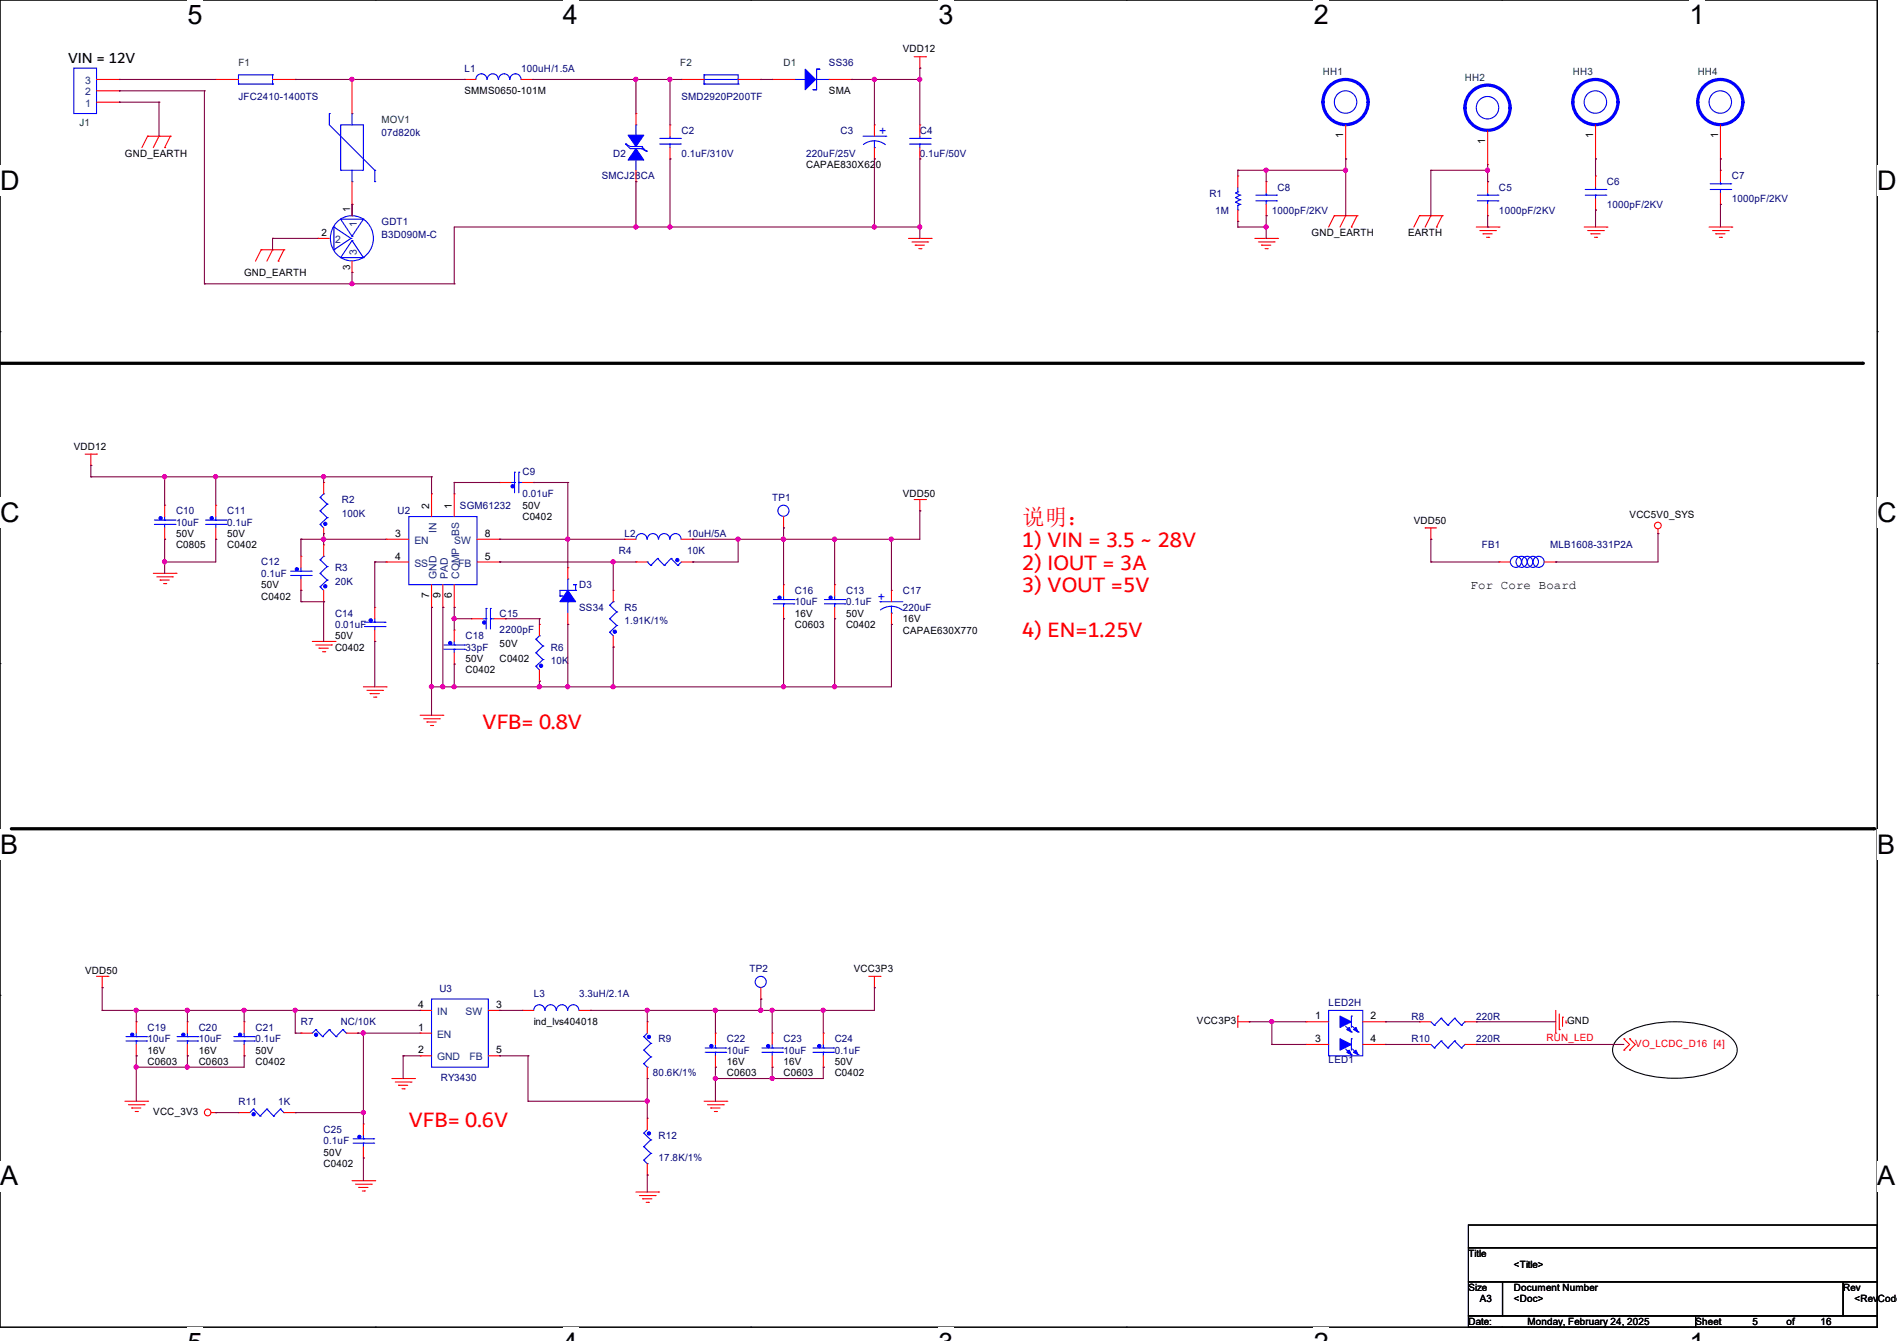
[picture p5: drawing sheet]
<svg xmlns="http://www.w3.org/2000/svg" width="297mm" height="210mm" viewBox="0 0 297 210" stroke-linecap="round" stroke-linejoin="round" font-family="sans-serif">
<path d="M0 0h293.9v207.9h-293.9z" fill="none" stroke="#000" stroke-width=".17"/>
<g fill="#fff">
<path d="M29.4 0h2.3v4.7h-2.3z"/>
<path d="M29.4 207.9h2.3v2.1h-2.3z"/>
</g>
<path d="M58.8 0h.1M58.8 207.9h.1" fill="none" stroke="#000" stroke-width=".17"/>
<g fill="#fff">
<path d="M88.1 0h2.4v4.7h-2.4z"/>
<path d="M88.1 207.9h2.4v2.1h-2.4z"/>
</g>
<path d="M117.6 0h.1M117.6 207.9h.1" fill="none" stroke="#000" stroke-width=".17"/>
<g fill="#fff">
<path d="M146.9 0h2.4v4.7h-2.4z"/>
<path d="M146.9 207.9h2.4v2.1h-2.4z"/>
</g>
<path d="M176.3 0h.1M176.3 207.9h.1" fill="none" stroke="#000" stroke-width=".17"/>
<g fill="#fff">
<path d="M205.7 0h2.4v4.7h-2.4z"/>
<path d="M205.7 207.9h2.4v2.1h-2.4z"/>
</g>
<path d="M235.1 0h.1M235.1 207.9h.1" fill="none" stroke="#000" stroke-width=".17"/>
<g fill="#fff">
<path d="M264.5 0h2.4v4.7h-2.4z"/>
<path d="M264.5 207.9h2.4v2.1h-2.4z"/>
<path d="M0 26h3v4.7h-3z"/>
<path d="M293.9 26h3.1v4.7h-3.1z"/>
<path d="M0 77.9h3v4.7h-3z"/>
<path d="M293.9 77.9h3.1v4.7h-3.1z"/>
</g>
<path d="M0 51.9h.1M293.9 51.9h.1" fill="none" stroke="#000" stroke-width=".17"/>
<g fill="#fff">
<path d="M0 129.9h2.8v4.7h-2.8z"/>
<path d="M293.9 129.9h2.9v4.7h-2.9z"/>
</g>
<path d="M0 103.9h.1M293.9 103.9h.1" fill="none" stroke="#000" stroke-width=".17"/>
<g fill="#fff">
<path d="M0 181.8h2.8v4.8h-2.8z"/>
<path d="M293.8 181.8h3v4.8h-3z"/>
</g>
<path d="M0 155.9h.1M293.9 155.9h.1M253.4 162.6a11.1 11.1 0 0 1 6-2.4 18.2 18.2 0 0 1 10.2 1.3 3.9 3.9 0 0 1 2.4 2.9 3.1 3.1 0 0 1-1.6 2.5 16.6 16.6 0 0 1-11 1.8 11.1 11.1 0 0 1-6-2.4 2.37 2.37 0 0 1 0-3.7zM229.9 191.9h64v3.5h-64zM229.9 195.4h64v5.3h-64zM229.9 200.7h5.3v5.4h-5.3zM229.9 206.1h35.6v1.8h-35.6zM235.2 200.7h53.4v5.4h-53.4zM265.5 206.1h28.4v1.8h-28.4zM288.6 200.7h5.3v5.4h-5.3z" fill="none" stroke="#000" stroke-width=".17"/>
<path d="M0 56.9h291.6M1.8 129.8h291.6" fill="none" stroke="#000" stroke-width=".51"/>
<g fill="#000">
<circle cx="291.6" cy="56.9" r=".25"/>
<circle cx="293.4" cy="129.8" r=".25"/>
</g>
<g fill="none" stroke="#f00" stroke-width=".17">
<path d="M15.1 12.4h3.6M15.1 14.2h3.6M15.1 16h3.6M18.7 12.4h.1M18.7 14.2h.1M18.7 16h.1M33.8 12.4h.1M33.8 12.4h3.5M42.7 12.4h3.5M46.2 12.4h.1M55.1 12.4h.1M55.1 12.4v5.4"/>
<path d="M72.7 12.4h.1M72.7 12.4h1.8M81.6 12.4h1.8M83.4 12.4h.1M99.6 17.8h.1M99.6 17.8v1.8M104.9 19.6h.1M104.9 19.6v1.7M106.7 12.4h.1M106.7 12.4h3.5M115.6 12.4h3.5M119.1 12.4h.1"/>
<path d="M120.9 12.4h.1M120.9 12.4h3.6M129.8 12.4h3.5M133.3 12.4h.1M136.9 19.6h.1M136.9 19.6v1.7M143.1 8.9h1.8M144 10.7h.1M144 19.6h.1M144 8.9v1.8M144 19.6v1.7M144.9 8.9h.1"/>
<path d="M210.7 19.6v5.3M249.8 19.6v5.3M269.4 19.6v5.3M23.1 21.3h.1M23.1 21.3l-.9 1.8M23.1 21.3h3.6M24.9 21.3h.1M24.9 21.3l-.9 1.8M25.8 23.1h.1M26.7 21.3h.1M26.7 21.3l-.9 1.8M40.9 39.1h.1"/>
<path d="M40.9 39.1l-.9 1.8M40.9 39.1h3.5M42.7 39.1h.1M42.7 39.1l-.9 1.8M44.4 39.1h.1M44.4 39.1l-.8 1.8M49.8 37.3h.1M49.8 37.3h1.8M55.1 33.8h.1M55.1 32h.1M55.1 28.4v5.4M99.6 28.4h.1"/>
<path d="M99.6 26.7v1.7M104.9 24.9h.1M104.9 23.1v1.8M136.9 24.9h.1M136.9 23.1v1.8M142.2 37.3h3.6M142.8 37.9h2.4M143.3 38.4h.1M143.3 38.4h1.4M143.8 38.9h.4M144 24.9h.1M144 23.1v1.8"/>
<path d="M144.2 38.9h.1M145.2 37.9h.1M145.8 37.3h.1M193.8 27.6h.1M193.8 34.7h.1M193.8 27.6v1.7M193.8 32.9v1.8M196.5 37.3h3.5M197 37.9h2.5M197.5 38.4h.1M197.5 38.4h1.5M198.1 38.9h.3"/>
<path d="M198.2 28.4h.1M198.2 33.8h.1M198.2 28.4v1.8M198.2 32v1.8M198.4 38.9h.1M199.5 37.9h.1M200 37.3h.1M208.9 33.8h.1M208.9 33.8l-.9 1.8M208.9 33.8h3.6M210.7 33.8h.1M210.7 24.9h.1"/>
<path d="M210.7 33.8l-.9 1.8M211.6 35.6h.1M212.5 33.8h.1M212.5 33.8l-.9 1.8M222.2 33.8h.1M222.2 33.8h3.6M222.2 33.8l-.8 1.8M224 33.8h.1M224 33.8l-.9 1.8M224.9 35.6h.1M225.8 33.8h.1M225.8 33.8l-.9 1.8"/>
<path d="M231.1 35.6h3.6M231.7 36.1h2.4M232.2 36.6h.1M232.2 36.6h1.4M232.7 37.2h.4M232.9 28.4h.1M232.9 33.8h.1M232.9 25.8h.1M232.9 20.4v5.4M232.9 28.4v1.8M232.9 32v1.8M233.1 37.2h.1"/>
<path d="M234.1 36.1h.1M234.7 35.6h.1M248 35.6h3.6M248.6 36.1h2.4M249.1 36.6h.1M249.1 36.6h1.4M249.6 37.2h.4M249.8 27.6h.1M249.8 32.9h.1M249.8 24.9h.1M249.8 27.6v1.7M249.8 31.1v1.8"/>
<path d="M250 37.2h.1M251 36.1h.1M251.6 35.6h.1M267.6 35.6h3.5M268.1 36.1h2.5M268.6 36.6h.1M268.6 36.6h1.5M269.2 37.2h.3M269.4 26.7h.1M269.4 32h.1M269.4 24.9h.1M269.4 26.7v1.7"/>
<path d="M269.4 30.2v1.8M269.5 37.2h.1M270.6 36.1h.1M271.1 35.6h.1M43.6 40.9h.1M55.1 42.7h.1M55.1 40.9v1.8M13.3 71.1h1.8M14.2 72.9h.1M14.2 71.1v1.8M15.1 71.1h.1M25.8 79.1h.1"/>
<path d="M25.8 79.1v1.8M33.8 79.1h.1M33.8 79.1v1.8M50.7 75.6h.1M50.7 75.6v1.7M67.6 77.3h.1M67.6 77.3v3.6M71.1 77.3h.1M71.1 77.3v3.6M78.2 75.6h.1M78.2 75.6h1.8M81.8 75.6h1.8"/>
<path d="M83.6 75.6h.1M143.1 78.2h1.8M144 78.2v1.8M144.9 78.2h.1M24 89.8h3.6M24.6 90.3h2.4M25.1 90.8h.1M25.1 90.8h1.4M25.6 91.4h.4M25.8 84.5h.1M25.8 82.7v1.8M26 91.4h.1"/>
<path d="M27 90.3h.1M27.6 89.8h.1M33.8 84.5h.1M33.8 82.7v1.8M47.1 87.1h.1M47.1 92.5h.1M47.1 87.1v1.8M47.1 90.7v1.8M50.7 84.5h.1M50.7 94.2h.1M50.7 85.3h.1M50.7 82.7v1.8"/>
<path d="M50.7 85.3v1.8M50.7 92.5v1.7M58.7 95.1h.1M58.7 95.1v1.8M58.7 98.7v1.8M60.5 84.5h.1M60.5 88h.1M60.5 84.5h3.5M60.5 88h3.5M67.6 95.1h.1M67.6 91.6v3.5M69.3 95.1h.1"/>
<path d="M69.3 91.6v3.5M71.1 95.1h.1M71.1 98.7h.1M71.1 91.6v3.5M71.1 98.7v1.8M73.8 96.9h.1M73.8 96.9h1.8M74.7 84.5h3.5M74.7 88h3.5M77.3 96.9h1.8M78.2 84.5h.1M78.2 88h.1"/>
<path d="M79.1 96.9h.1M84.5 97.8h.1M84.5 97.8v1.8M88.9 97.8h.1M88.9 88.9h.1M88.9 88.9v1.8M88.9 96v1.8M96 92.5h.1M96 92.5v1.7M96 99.6v1.7M97.8 84.5h.1M97.8 84.5h1.8"/>
<path d="M99.6 88h.1M99.6 88h1.7M106.7 84.5h1.8M106.7 88h1.8M108.5 88h.1M108.5 84.5h.1M122.7 91.6h.1M122.7 96.9h.1M122.7 82.7h.1M122.7 80.9v1.8M122.7 91.6v1.7M122.7 95.1v1.8"/>
<path d="M130.7 91.6h.1M130.7 96.9h.1M130.7 91.6v1.7M130.7 95.1v1.8M139.6 92.5h.1M139.6 97.8h.1M139.6 92.5v1.7M139.6 96v1.8M144 80h.1M223.1 82.7h.1M223.1 82.7h1.8M224 84.5h.1"/>
<path d="M224 82.7v1.8M234.7 88h.1M234.7 88h1.8M241.8 88h1.8M243.6 88h.1M259.6 83.6h.1M259.6 82.8v.8M48.9 100.5h3.6M49.4 101h2.5M50 101.5h.1M50 101.5h1.4M50.5 102.1h.3"/>
<path d="M50.8 102.1h.1M51.9 101h.1M52.5 100.5h.1M56.9 107.6h3.6M57.4 108.1h2.5M58 108.6h.1M58 108.6h1.4M58.5 109.2h.3M58.7 100.5h.1M58.8 109.2h.1M59.9 108.1h.1M60.5 107.6h.1"/>
<path d="M65.8 112h3.5M66.3 112.6h2.5M66.8 113.1h.1M66.8 113.1h1.5M67.4 113.6h.3M67.7 113.6h.1M68.8 112.6h.1M69.3 112h.1M71.1 104h.1M71.1 102.2v1.8M84.5 106.7h.1M84.5 104.9v1.8"/>
<path d="M96 101.3h.1M15.1 152.9h1.8M16 154.7h.1M16 152.9v1.8M16.9 152.9h.1M65.8 158.2h.1M65.8 158.2h1.8M76.5 158.2h1.7M78.2 158.2h.1M81.8 158.2h.1M81.8 158.2h1.8M90.7 158.2h1.8"/>
<path d="M92.5 158.2h.1M119.1 156.5h.1M119.1 154.7v1.8M136 152.9h1.8M136.9 154.7h.1M136.9 152.9v1.8M137.8 152.9h.1M193.8 159.1h.1M193.8 159.1v1.8M243.6 158.2v3.6M244.1 158.8v2.4M244.6 159.3h.1"/>
<path d="M244.6 159.3v1.4M245.2 159.9v.3M19.6 172.5h3.5M20.1 173h2.5M20.6 173.5h.1M20.6 173.5h1.5M21.2 174.1h.3M21.3 160h.1M21.3 165.4h.1M21.3 160v1.8M21.3 163.6v1.8M21.5 174.1h.1"/>
<path d="M22.6 173h.1M23.1 172.5h.1M29.3 160h.1M29.3 165.4h.1M29.3 160v1.8M29.3 163.6v1.8M33.1 174.2h.7M33.8 174.2h.1M37.3 174.2h.1M37.3 174.2h1.8M38.2 160h.1M38.2 165.4h.1"/>
<path d="M38.2 160v1.8M38.2 163.6v1.8M44.4 174.2h1.8M46.2 174.2h.1M47.1 161.8h.1M47.1 161.8h1.8M54.2 161.8h1.8M56 161.8h.1M56.9 176h.1M56.9 176v1.8M56.9 179.6v1.8M61.3 168.9h3.6"/>
<path d="M61.9 169.5h2.4M62.4 170h.1M62.4 170h1.4M62.9 170.5h.4M63.3 170.5h.1M64.3 169.5h.1M64.9 168.9h.1M65.8 161.8h.1M65.8 165.4h.1M65.8 161.8h1.8M65.8 165.4h1.8M76.5 165.4h1.7"/>
<path d="M78.2 165.4h.1M101.3 160h.1M101.3 168.9h.1M101.3 175.1h.1M101.3 160v1.8M101.3 167.1v1.8M101.3 175.1v1.8M110.2 172.5h3.6M110.8 173h2.4M111.3 173.5h.1M111.3 173.5h1.4M111.8 174.1h.4"/>
<path d="M112 161.8h.1M112 167.1h.1M112 161.8v1.8M112 165.4v1.7M112.2 174.1h.1M113.2 173h.1M113.8 172.5h.1M120.9 161.8h.1M120.9 167.1h.1M120.9 161.8v1.8M120.9 165.4v1.7M128.9 161.8h.1"/>
<path d="M128.9 167.1h.1M128.9 161.8v1.8M128.9 165.4v1.7M193.8 160h1.8M195.6 160h.1M204.5 163.6h.1M204.5 160h.1M204.5 160h3.5M204.5 163.6h3.5M213.4 160h3.5M213.4 163.6h3.5M216.9 160h.1"/>
<path d="M216.9 163.6h.1M222.2 163.6h.1M222.2 160h.1M222.2 160h1.8M222.2 163.6h1.8M229.4 160h1.7M229.4 163.6h1.7M231.1 163.6h.1M231.1 160h.1M243.6 161.8h.1M244.1 161.2h.1M245.2 160.2h.1"/>
<path d="M254.3 162.7h.1M254.3 164.5h.1M254.3 162.7l.8 .9-.8 .9M255.1 162.7h.1M255.1 164.5h.1M255.1 162.7l.9 .9-.9 .9M55.1 184.9h3.6M55.7 185.5h2.4M56.2 186h.1M56.2 186h1.4M56.7 186.5h.4M56.9 181.4h.1"/>
<path d="M57.1 186.5h.1M58.1 185.5h.1M58.7 184.9h.1M99.6 186.7h3.5M100.1 187.2h2.5M100.6 187.7h.1M100.6 187.7h1.5M101.2 188.3h.3M101.3 184h.1M101.3 182.2v1.8M101.5 188.3h.1M102.6 187.2h.1"/>
<path d="M103.1 186.7h.1"/>
<circle cx="259.6" cy="82.3" r=".52"/>
<circle cx="32.5" cy="174.2" r=".52"/>
</g>
<g fill="none" stroke="#00f" stroke-width=".17">
<path d="M11.6 10.7h3.5v7.1h-3.5zM37.3 13.2h.1M37.3 13.2h5.4M42.7 13.2h.1M42.7 11.7h.1M42.7 11.7v1.5M42.7 11.7h-5.4v1.5M51.6 17.8h.1M51.6 17.8v1.8l7.1 7.1M53.3 19.6h3.6v7.1h-3.6zM55.1 17.8h.1M55.1 17.8v1.8"/>
<path d="M76.2 12.4a.87 .87 0 0 0-.8-.8 .87 .87 0 0 0-.9 .8M78 12.4a.87 .87 0 0 0-.8-.8 .87 .87 0 0 0-.9 .8M79.8 12.4a.87 .87 0 0 0-.9-.8 .87 .87 0 0 0-.8 .8M81.6 12.4a.87 .87 0 0 0-.9-.8 .87 .87 0 0 0-.9 .8M99.6 19.6h.1M99.6 19.6v1.7M110.2 13.2h.1M110.2 12.4h.1M110.2 11.7h.1M110.2 12.4h5.4M110.2 13.2h5.4M110.2 11.7h5.4v1.5"/>
<path d="M110.2 11.7v1.5M115.6 13.2h.1M124.5 12.4h5.3M129.8 12.4h.1M52.3 35.6h.1M52.3 39.1h.1M52.3 35.6l2.6 1.7M52.3 35.6v3.5M52.7 34.8a3.4 3.4 0 0 1 4.4-.3 3.4 3.4 0 0 1 1.1 4.2 3.4 3.4 0 0 1-4.2 2 3.4 3.4 0 0 1-2.2-4.1l.2-.7zM53.3 34.3h.1M53.3 34.3h3.6M53.3 34.3l1.8 2.7"/>
<path d="M54.9 37.3h.1M54.9 37.3l-2.6 1.8M55.1 28.4h.1M55.1 37h.1M55.1 37.7h.1M55.1 26.7v1.7M55.1 37.7l-1.8 2.6M55.1 37.7l1.8 2.6M56.9 34.3h.1M56.9 34.3l-1.8 2.7M58.7 28.4h.1M58.7 26.7h.1"/>
<path d="M58.7 26.7v1.7M98 22.6h.1M98 22.6l.7 .3h1.8M98 22.6l.7 .7h1.8M99.6 24.9h.1M99.6 24.9v1.8M100.5 22.9h.1M100.5 23.3h.1M100.5 22.9l.7 .8M100.5 23.3l.7 .4M101.2 23.7h.1M103.3 22.6h3.2"/>
<path d="M103.3 21.7h3.2M104.9 21.7h.1M104.9 22.6h.1M104.9 21.3v.4M104.9 22.6v.5M106.5 22.6h.1M106.5 21.7h.1M135.1 21.3h3.6M136.9 23.1h.1M136.9 22.1l1.1 .2 .6 .4M136.9 22.1l-.7 .1-1 .4M136.9 22.1v1"/>
<path d="M138.7 21.3h.1M142.4 22.6h3.2M142.4 21.7h3.2M144 21.7h.1M144 22.6h.1M144 21.3v.4M144 22.6v.5M145.6 22.6h.1M145.6 21.7h.1M193.5 30.2h.1M193.5 30.9h.1M193.5 31.7h.1"/>
<path d="M193.5 30.2l.6 .4M193.5 30.9l.6 .4M193.5 31.7l.6 .3M193.8 30.1h.1M193.8 32.2h.1M193.8 32.9h.1M193.8 29.3v.8M193.8 32.2v.7M193.8 30.1l-.3 .1M194.1 30.6h.1M194.1 31.3h.1M194.1 32h.1"/>
<path d="M194.1 30.6l-.6 .3M194.1 31.3l-.6 .4M194.1 32l-.3 .2M196.6 31.5h3.3M196.6 30.6h3.3M198.2 30.6h.1M198.2 31.5h.1M198.2 30.2v.4M198.2 31.5v.5M199.9 31.5h.1M199.9 30.6h.1M231.3 31.5h3.2"/>
<path d="M231.3 30.6h3.2M232.9 30.6h.1M232.9 31.5h.1M232.9 30.2v.4M232.9 31.5v.5M234.5 31.5h.1M234.5 30.6h.1M248.2 30.6h3.2M248.2 29.7h3.2M249.8 29.7h.1M249.8 30.6h.1M249.8 29.3v.4"/>
<path d="M249.8 30.6v.5M251.4 30.6h.1M251.4 29.7h.1M267.8 29.7h3.2M267.8 28.8h3.2M269.4 28.8h.1M269.4 29.7h.1M269.4 28.4v.4M269.4 29.7v.5M271 29.7h.1M271 28.8h.1M53.3 40.3h.1"/>
<path d="M53.3 40.3h3.6M56.9 40.3h.1M50.1 77.9h.1M50.1 77.9l1.1 1.1M50.7 77.3h.1M50.7 77.3l-.6 .6M51.2 79h.1M51.2 79l-1.1 1M80 75.6h.6M80.6 74h.1M80.6 75.6h.1M80.6 74v3.2"/>
<path d="M81.2 74h.1M81.2 75.6h.1M81.2 74v3.2M81.2 75.6h.6M24.2 82.1h3.2M24.2 81.4h3.2M25.8 82.1h.1M25.8 81.4h.1M25.8 80.9v.5M25.8 82.1v.6M27.4 82.1h.1M27.4 81.4h.1"/>
<path d="M32.2 82.1h3.2M32.2 81.4h3.2M33.8 82.1h.1M33.8 81.4h.1M33.8 80.9v.5M33.8 82.1v.6M35.4 82.1h.1M35.4 81.4h.1M45.5 90.1h3.2M45.5 89.5h3.2M47.1 90.1h.1M47.1 89.5h.1"/>
<path d="M47.1 88.9v.6M47.1 90.1v.6M48.7 90.1h.1M48.7 89.5h.1M50.1 82.1h.1M50.1 80h.1M50.1 91.9h.1M50.1 89.8h.1M50.1 87.7h.1M50.1 82.1l.6 .6M50.1 80l1.1 1.1M50.1 91.9l.6 .6"/>
<path d="M50.1 89.8l1.1 1M50.1 87.7l1.1 1M50.7 87.1h.1M50.7 87.1l-.6 .6M51.2 81.1h.1M51.2 90.8h.1M51.2 88.7h.1M51.2 81.1l-1.1 1M51.2 90.8l-1.1 1.1M51.2 88.7l-1.1 1.1M57.1 98.1h3.2M57.1 97.5h3.2"/>
<path d="M58.7 98.1h.1M58.7 97.5h.1M58.7 96.9v.6M58.7 98.1v.6M60.3 98.1h.1M60.3 97.5h.1M64 80.9h10.7v10.7h-10.7zM75.6 96.9h.5M76.1 95.3h.1M76.1 96.9h.1M76.1 95.3v3.2M76.8 95.3h.1"/>
<path d="M76.8 96.9h.1M76.8 95.3v3.2M76.8 96.9h.5M84.5 99.6h.1M84.5 99.6l-.6 .5M87.7 93.3h.1M87.7 93.3h.3M88 93.3h.1M88.9 94.2h.1M88.9 90.7h.1M88.9 90.7v1.8M88.9 94.2v1.8"/>
<path d="M89.8 91.6h.1M89.8 91.6h.3M90.1 92.5h.1M90.1 91.6h.1M90.1 92.5h-2.4v.8M90.1 91.6v.9M95.5 99h.1M95.5 96.9h.1M95.5 94.8h.1M95.5 99l.5 .6M95.5 96.9l1.1 1.1M95.5 94.8l1.1 1"/>
<path d="M96 94.2h.1M96 94.2l-.5 .6M96.6 98h.1M96.6 95.8h.1M96.6 98l-1.1 1M96.6 95.8l-1.1 1.1M99.6 84.5a.87 .87 0 0 1 .8-.9 .87 .87 0 0 1 .9 .9M101.3 84.5a.87 .87 0 0 1 .9-.9 .87 .87 0 0 1 .9 .9M101.3 88h.1M101.3 88l.6 .6M101.9 88.6h.1M103 87.5h.1"/>
<path d="M103 87.5l1 1.1M103 87.5l-1.1 1.1M103.1 84.5a.87 .87 0 0 1 .9-.9 .87 .87 0 0 1 .9 .9M104 88.6h.1M104.9 84.5a.87 .87 0 0 1 .9-.9 .87 .87 0 0 1 .8 .9M105.1 87.5h.1M105.1 87.5l1 1.1M105.1 87.5l-1.1 1.1M106.1 88.6h.1M106.7 88l-.6 .6M121.1 94.6h3.2M121.1 93.9h3.2"/>
<path d="M122.7 94.6h.1M122.7 93.9h.1M122.7 93.3v.6M122.7 94.6v.5M124.3 94.6h.1M124.3 93.9h.1M129.1 94.6h3.2M129.1 93.9h3.2M130.7 94.6h.1M130.7 93.9h.1M130.7 93.3v.6M130.7 94.6v.5"/>
<path d="M132.3 94.6h.1M132.3 93.9h.1M137.8 94.2h.1M137.8 94.2h3.6M139.6 96h.1M139.6 95h-.8l-1 .5M139.6 95l1 .2 .7 .3M139.6 95v1M69.5 101.7h3.2M69.5 101h3.2M71.1 101.7h.1M71.1 101h.1"/>
<path d="M71.1 100.5v.5M71.1 101.7v.5M72.7 101.7h.1M72.7 101h.1M83.9 104.4h.1M83.9 102.2h.1M83.9 100.1h.1M83.9 104.4l.6 .5M83.9 102.2l1.1 1.1M83.9 100.1l1.1 1.1M85 103.3h.1M85 101.2h.1"/>
<path d="M85 103.3l-1.1 1.1M85 101.2l-1.1 1M67.6 156.5h8.9v10.6h-8.9zM83.6 158.2a.87 .87 0 0 1 .8-.8 .87 .87 0 0 1 .9 .8M85.3 158.2a.87 .87 0 0 1 .9-.8 .87 .87 0 0 1 .9 .8M87.1 158.2a.87 .87 0 0 1 .9-.8 .87 .87 0 0 1 .9 .8M88.9 158.2a.87 .87 0 0 1 .9-.8 .87 .87 0 0 1 .8 .8M208 158.2h5.4v7.2h-5.4zM211.6 159.1h.1M211.6 159.1v1.8M225.6 159.5h.1M225.6 159.5l-1 1.1"/>
<path d="M225.6 159.5l1.1 1.1M227.8 159.5h.1M227.8 159.5l-1.1 1.1M227.8 159.5l1 1.1M19.7 163h3.2M19.7 162.3h3.2M21.3 163h.1M21.3 162.3h.1M21.3 161.8v.5M21.3 163v.6M22.9 163h.1M22.9 162.3h.1"/>
<path d="M27.7 163h3.2M27.7 162.3h3.2M29.3 163h.1M29.3 162.3h.1M29.3 161.8v.5M29.3 163v.6M30.9 163h.1M30.9 162.3h.1M36.6 163h3.2M36.6 162.3h3.2M38.2 163h.1M38.2 162.3h.1"/>
<path d="M38.2 161.8v.5M38.2 163v.6M39.7 173.7h.1M39.7 173.7l-.6 .5M39.7 173.7l1 1.1M39.8 163h.1M39.8 162.3h.1M40.7 174.8h.1M41.8 173.7h.1M41.8 173.7l-1.1 1.1M41.8 173.7l1 1.1M42.8 174.8h.1"/>
<path d="M43.9 173.7h.1M43.9 173.7l-1.1 1.1M43.9 173.7l.5 .5M44.4 174.2h.1M49.4 161.2h.1M49.4 161.2l-.5 .6M49.4 161.2l1.1 1.1M50.5 162.3h.1M51.6 161.2h.1M51.6 161.2l-1.1 1.1M51.6 161.2l1 1.1M52.6 162.3h.1"/>
<path d="M53.7 161.2h.1M53.7 161.2l-1.1 1.1M53.7 161.2l.5 .6M54.2 161.8h.1M55.3 179h3.2M55.3 178.4h3.2M56.9 179h.1M56.9 178.4h.1M56.9 177.8v.6M56.9 179v.6M58.5 179h.1M58.5 178.4h.1"/>
<path d="M100.8 162.3h.1M100.8 164.5h.1M100.8 166.6h.1M100.8 177.5h.1M100.8 179.6h.1M100.8 162.3l1.1 1.1M100.8 164.5l1.1 1M100.8 166.6l.5 .5M100.8 177.5l1.1 1M100.8 179.6l1.1 1M101.3 167.1h.1M101.3 161.8l-.5 .5"/>
<path d="M101.3 176.9l-.5 .6M101.9 163.4h.1M101.9 165.5h.1M101.9 178.5h.1M101.9 163.4l-1.1 1.1M101.9 165.5l-1.1 1.1M101.9 178.5l-1.1 1.1M110.4 164.8h3.2M110.4 164.1h3.2M112 164.8h.1M112 164.1h.1M112 163.6v.5"/>
<path d="M112 164.8v.6M113.6 164.8h.1M113.6 164.1h.1M119.3 164.8h3.2M119.3 164.1h3.2M120.9 164.8h.1M120.9 164.1h.1M120.9 163.6v.5M120.9 164.8v.6M122.5 164.8h.1M122.5 164.1h.1M127.3 164.8h3.2"/>
<path d="M127.3 164.1h3.2M128.9 164.8h.1M128.9 164.1h.1M128.9 163.6v.5M128.9 164.8v.6M130.5 164.8h.1M130.5 164.1h.1M210.7 164.3l.9 .9M210.7 160.7l.9 .9M211.6 165.2h.1M211.6 162.7h.1M211.6 161.6h.1"/>
<path d="M211.6 162.7v1.8M211.8 164.3l.8 .9M211.8 160.7l.8 .9M212.6 165.2h.1M212.6 161.6h.1M224 163.6l.6 .5M224 160l.6 .6M224.6 164.1h.1M224.6 160.6h.1M225.6 163h.1M225.6 163l-1 1.1M225.6 163l1.1 1.1"/>
<path d="M226.7 164.1h.1M226.7 160.6h.1M227.8 163h.1M227.8 163l-1.1 1.1M227.8 163l1 1.1M228.8 164.1h.1M228.8 160.6h.1M229.4 163.6h.1M229.4 160h.1M229.4 163.6l-.6 .5M229.4 160l-.6 .6M100.8 181.7h.1"/>
<path d="M100.8 181.7l.5 .5M101.3 182.2h.1M101.9 180.6h.1M101.9 180.6l-1.1 1.1"/>
<circle cx="210.7" cy="16" r="1.76"/>
<circle cx="232.9" cy="16.9" r="1.76"/>
<circle cx="249.8" cy="16" r="1.76"/>
<circle cx="269.3" cy="16" r="1.76"/>
<circle cx="122.7" cy="80" r=".87"/>
<circle cx="237.3" cy="88" r=".87"/>
<circle cx="238.2" cy="88" r=".87"/>
<circle cx="239.1" cy="88" r=".87"/>
<circle cx="240" cy="88" r=".87"/>
<circle cx="240.9" cy="88" r=".87"/>
<circle cx="119.1" cy="153.8" r=".87"/>
</g>
<g fill="#00f" stroke="#00f" stroke-width=".17">
<path d="M126.1 10.8l1.6 1.6-1.6 1.7z"/>
<path d="M209.8 162.7l1.8 .9-1.8 .9z"/>
<path d="M210.9 164.8l.3-.3 .4 .7z"/>
<path d="M211.9 164.8l.4-.3 .3 .7z"/>
<path d="M209.8 159.1l1.8 .9-1.8 .9z"/>
<path d="M210.9 161.2l.3-.3 .4 .7z"/>
<path d="M211.9 161.2l.4-.3 .3 .7z"/>
<path d="M127.8 10.8v3.3h-.5h.5v-3.3h.6z" fill-rule="evenodd"/>
<path d="M88.9 92.5l1.2 1.7h-2.4z" fill-rule="evenodd"/>
<path d="M99.6 23.3l1.2 1.8h-2.5z" fill-rule="evenodd"/>
<path d="M98.3 21.2h2.5l-1.2 1.7z" fill-rule="evenodd"/>
<circle cx="122" cy="93.6" r=".25"/>
<circle cx="80.3" cy="76.2" r=".25"/>
<circle cx="28.7" cy="162.1" r=".25"/>
<circle cx="56.3" cy="178.1" r=".25"/>
<circle cx="50.9" cy="82" r=".25"/>
<circle cx="33.1" cy="81.2" r=".25"/>
<circle cx="128.3" cy="163.8" r=".25"/>
<circle cx="130" cy="93.6" r=".25"/>
<circle cx="50.9" cy="91.8" r=".25"/>
<circle cx="58" cy="97.2" r=".25"/>
<circle cx="20.7" cy="162.1" r=".25"/>
<circle cx="46.5" cy="89.2" r=".25"/>
<circle cx="101.6" cy="162.4" r=".25"/>
<circle cx="49.5" cy="162.1" r=".25"/>
<circle cx="70.5" cy="100.7" r=".25"/>
<circle cx="106" cy="87.7" r=".25"/>
<circle cx="111.4" cy="163.8" r=".25"/>
<circle cx="101.6" cy="177.5" r=".25"/>
<circle cx="96.3" cy="98.9" r=".25"/>
<circle cx="75.8" cy="97.5" r=".25"/>
<circle cx="37.6" cy="162.1" r=".25"/>
<circle cx="120.3" cy="163.8" r=".25"/>
<circle cx="84.7" cy="104.3" r=".25"/>
<circle cx="25.1" cy="81.2" r=".25"/>
<circle cx="39.7" cy="174.5" r=".25"/>
</g>
<g fill="none" stroke="#00f" stroke-width=".51">
<circle cx="210.7" cy="16" r="3.5"/>
<circle cx="232.9" cy="16.9" r="3.5"/>
<circle cx="249.8" cy="16" r="3.5"/>
<circle cx="269.3" cy="16" r="3.5"/>
</g>
<g fill="none" stroke="#800040" stroke-width=".17">
<path d="M18.7 12.4h.1M18.7 14.2h.1M18.7 16h.1M18.7 12.4h15.1M18.7 14.2h13.3M18.7 16h6.2M24.9 16h.1M24.9 16v5.3M32 14.2h.1M32 14.2v30.2M46.2 12.4h.1M46.2 12.4h26.5"/>
<path d="M72.7 12.4h.1M83.4 12.4h23.3M99.6 12.4h.1M99.6 12.4v5.4M104.9 12.4h.1M104.9 12.4v7.2M119.1 12.4h.1M119.1 12.4h1.8M133.3 12.4h.1M133.3 12.4h10.7M136.9 12.4h.1M136.9 12.4v7.2"/>
<path d="M144 10.7h.1M144 12.4h.1M144 10.7v8.9M42.7 37.3h.1M42.7 37.3h7.1M42.7 37.3v1.8M55.1 32h.1M55.1 32v1.8M99.6 28.4h.1M99.6 35.6h.1M99.6 28.4v7.2M104.9 24.9h.1"/>
<path d="M104.9 35.6h.1M104.9 24.9v10.7M136.9 24.9h.1M136.9 35.6h.1M136.9 24.9v10.7M144 24.9h.1M144 35.6h.1M144 24.9v12.4M144 35.6h-72.9v8.8M193.8 26.7h.1M193.8 35.6h.1M193.8 34.7h.1"/>
<path d="M193.8 35.6h4.4M193.8 26.7v.9M193.8 34.7v.9M193.8 26.7h16.9M198.2 35.6h.1M198.2 33.8h.1M198.2 26.7h.1M198.2 26.7v1.7M198.2 33.8v3.5M210.7 24.9h.1M210.7 26.7h.1M210.7 24.9v8.9"/>
<path d="M224 26.7h.1M224 26.7v7.1M224 26.7h8.9M232.9 26.7h.1M232.9 35.6h.1M232.9 28.4h.1M232.9 25.8v2.6M232.9 33.8v1.8M249.8 24.9h.1M249.8 32.9h.1M249.8 24.9v2.7M249.8 32.9v2.7"/>
<path d="M269.4 32h.1M269.4 24.9h.1M269.4 24.9v1.8M269.4 32v3.6M32 44.4h.1M32 44.4h39.1M55.1 44.4h.1M55.1 42.7h.1M55.1 42.7v1.7M71.1 44.4h.1M14.2 72.9h.1M14.2 74.7h.1"/>
<path d="M14.2 72.9v1.8M14.2 74.7h53.4M25.8 74.7h.1M25.8 74.7v4.4M33.8 74.7h.1M33.8 74.7v4.4M50.7 74.7h.1M50.7 74.7v.9M67.6 74.7h.1M67.6 74.7v2.6M71.1 75.6h.1M71.1 75.6h7.1"/>
<path d="M71.1 75.6v1.7M83.6 75.6h.1M83.6 75.6h5.3M88.9 75.6h.1M88.9 75.6v13.3M25.8 84.5h.1M25.8 88h.1M25.8 84.5v5.3M33.8 84.5h.1M33.8 84.5v3.5h-8M47.1 84.5h.1M47.1 92.5h.1"/>
<path d="M47.1 94.2h.1M47.1 84.5h13.4M47.1 84.5v2.6M47.1 92.5v1.7M47.1 94.2h3.6M50.7 83.6h.1M50.7 84.5h.1M50.7 94.2h.1M50.7 83.6v1.7M50.7 94.2v6.3M58.7 88h.1M58.7 88h1.8"/>
<path d="M58.7 88v7.1M67.6 95.1h.1M67.6 95.1v16.9M69.3 95.1h.1M69.3 95.1v12.5M71.1 95.1h.1M71.1 96.9h.1M71.1 96.9h2.7M71.1 95.1v3.6M78.2 88h.1M78.2 84.5h.1M78.2 88h21.4"/>
<path d="M78.2 84.5h19.6M79.1 96.9h.1M79.1 96.9h5.4M84.5 96.9h.1M84.5 96.9v.9M88.9 84.5h.1M88.9 97.8h.1M88.9 97.8v9.8M96 88h.1M96 88v4.5M108.5 84.5h.1M108.5 88h.1"/>
<path d="M115.6 84.5h.1M115.6 84.5v3.5h-7.1M122.7 82.7h.1M122.7 84.5h.1M122.7 96.9h.1M122.7 82.7v8.9M122.7 96.9v10.7M130.7 96.9h.1M130.7 84.5h.1M130.7 84.5v7.1M130.7 96.9v10.7M139.6 84.5h.1"/>
<path d="M139.6 97.8h.1M139.6 97.8v9.8h-72M139.6 84.5v8M144 80h.1M144 80v4.5h-35.5M224 84.5h.1M224 88h.1M224 88h10.7M224 84.5v3.5M243.6 88h.1M259.6 83.6h.1M259.6 83.6v4.4h-16"/>
<path d="M58.7 100.5h.1M58.7 100.5v7.1M67.6 107.6h.1M69.3 107.6h.1M71.1 107.6h.1M71.1 104h.1M71.1 104v3.6M84.5 107.6h.1M84.5 106.7h.1M84.5 106.7v.9M88.9 107.6h.1M96 107.6h.1"/>
<path d="M96 101.3h.1M96 101.3v6.3M122.7 107.6h.1M130.7 107.6h.1M16 154.7h.1M16 158.2h.1M16 154.7v3.5M16 158.2h49.8M21.3 158.2h.1M21.3 158.2v1.8M29.3 158.2h.1M29.3 158.2v1.8"/>
<path d="M38.2 158.2h.1M38.2 158.2v1.8M46.2 158.2h.1M46.2 158.2v3.6M78.2 158.2h.1M78.2 158.2h3.6M92.5 158.2h.1M101.3 158.2h.1M101.3 158.2v1.8M112 158.2h.1M112 158.2v3.6M119.1 156.5h.1"/>
<path d="M119.1 158.2h.1M119.1 156.5v1.7M120.9 158.2h.1M120.9 158.2v3.6M128.9 158.2h.1M128.9 158.2v3.6M136.9 154.7h.1M136.9 154.7v3.5h-44.4M21.3 165.4h.1M21.3 167.1h.1M21.3 165.4v7.1M29.3 165.4h.1"/>
<path d="M29.3 167.1h.1M29.3 165.4v1.7M33.8 174.2h.1M33.8 174.2h3.5M38.2 165.4h.1M38.2 165.4v1.7h-16.9M46.2 174.2h.1M46.2 161.8h.1M46.2 174.2h10.7M46.2 161.8h.9M56 161.8h.1M56 161.8h9.8"/>
<path d="M56.9 174.2h.1M56.9 161.8h.1M56.9 161.8v14.2M63.1 165.4h.1M63.1 165.4h2.7M63.1 165.4v3.5M78.2 165.4h.1M78.2 165.4h4.5M82.7 165.4h.1M82.7 172.5h.1M82.7 165.4v7.1M82.7 172.5h18.6"/>
<path d="M101.3 168.9h.1M101.3 172.5h.1M101.3 168.9v6.2M112 167.1h.1M112 168.9h.1M112 167.1v5.4M120.9 167.1h.1M120.9 168.9h.1M120.9 167.1v1.8M128.9 167.1h.1M128.9 167.1v1.8h-16.9M195.6 160h.1"/>
<path d="M195.6 160h8.9M199.1 160h.1M199.1 163.6h.1M199.1 163.6h5.4M199.1 160v3.6M216.9 160h.1M216.9 163.6h.1M216.9 160h5.3M216.9 163.6h5.3M231.1 160h.1M231.1 163.6h.1M231.1 160h12.5"/>
<path d="M231.1 163.6h23.2M56.9 181.4h.1M56.9 181.4v3.5M101.3 184h.1M101.3 184v2.7"/>
</g>
<g fill="#f0f" stroke="#f0f" stroke-width=".17">
<circle cx="55.1" cy="44.4" r=".32"/>
<circle cx="144" cy="12.4" r=".32"/>
<circle cx="144" cy="35.5" r=".32"/>
<circle cx="55.1" cy="12.4" r=".32"/>
<circle cx="99.5" cy="12.4" r=".32"/>
<circle cx="104.9" cy="12.4" r=".32"/>
<circle cx="104.9" cy="35.5" r=".32"/>
<circle cx="136.9" cy="12.4" r=".32"/>
<circle cx="136.9" cy="35.5" r=".32"/>
<circle cx="99.5" cy="35.5" r=".32"/>
<circle cx="69.3" cy="107.5" r=".32"/>
<circle cx="88.9" cy="84.4" r=".32"/>
<circle cx="115.5" cy="84.4" r=".32"/>
<circle cx="67.5" cy="107.5" r=".32"/>
<circle cx="84.4" cy="107.5" r=".32"/>
<circle cx="71.1" cy="107.5" r=".32"/>
<circle cx="130.7" cy="107.5" r=".32"/>
<circle cx="88.9" cy="107.5" r=".32"/>
<circle cx="50.7" cy="74.7" r=".32"/>
<circle cx="33.8" cy="74.7" r=".32"/>
<circle cx="25.8" cy="88" r=".32"/>
<circle cx="50.7" cy="84.4" r=".32"/>
<circle cx="25.8" cy="74.7" r=".32"/>
<circle cx="130.7" cy="84.4" r=".32"/>
<circle cx="122.7" cy="84.4" r=".32"/>
<circle cx="122.7" cy="107.5" r=".32"/>
<circle cx="139.6" cy="84.4" r=".32"/>
<circle cx="96" cy="88" r=".32"/>
<circle cx="96" cy="107.5" r=".32"/>
<circle cx="71.1" cy="96.9" r=".32"/>
<circle cx="38.2" cy="158.2" r=".32"/>
<circle cx="29.3" cy="158.2" r=".32"/>
<circle cx="21.3" cy="158.2" r=".32"/>
<circle cx="128.9" cy="158.2" r=".32"/>
<circle cx="120.9" cy="158.2" r=".32"/>
<circle cx="112" cy="158.2" r=".32"/>
<circle cx="101.3" cy="158.2" r=".32"/>
<circle cx="46.2" cy="158.2" r=".32"/>
<circle cx="112" cy="168.9" r=".32"/>
<circle cx="29.3" cy="167.1" r=".32"/>
<circle cx="21.3" cy="167.1" r=".32"/>
<circle cx="101.3" cy="172.4" r=".32"/>
<circle cx="56.9" cy="174.2" r=".32"/>
<circle cx="56.9" cy="161.8" r=".32"/>
<circle cx="119.1" cy="158.2" r=".32"/>
<circle cx="120.9" cy="168.9" r=".32"/>
<circle cx="198.2" cy="35.5" r=".32"/>
<circle cx="210.7" cy="26.6" r=".32"/>
<circle cx="232.9" cy="26.6" r=".32"/>
<circle cx="198.2" cy="26.6" r=".32"/>
<circle cx="199.1" cy="160" r=".32"/>
</g>
<g font-size="4.2">
<text x="29.4" y="3.8">5</text>
<text x="88.1" y="3.8">4</text>
<text x="146.9" y="3.8">3</text>
<text x="205.7" y="3.8">2</text>
<text x="264.5" y="3.8">1</text>
<text x="0" y="29.8">D</text>
<text x="293.9" y="29.8">D</text>
<text x="0" y="81.7">C</text>
<text x="293.9" y="81.7">C</text>
<text x="0" y="133.7">B</text>
<text x="293.9" y="133.7">B</text>
<text x="0" y="185.6">A</text>
<text x="293.9" y="185.6">A</text>
</g>
<g font-size="3.5" fill="#f00">
<text x="160" y="82.2">说明：</text>
<text x="160" y="85.7">1) VIN = 3.5 ~ 28V</text>
<text x="160" y="89.2">2) IOUT = 3A</text>
<text x="160" y="92.8">3) VOUT =5V</text>
<text x="160" y="99.8">4) EN=1.25V</text>
<text x="75.6" y="114.2">VFB= 0.8V</text>
<text x="64" y="176.4">VFB= 0.6V</text>
</g>
<text font-size="2.5" x="10.7" y="9.9">VIN = 12V</text>
<g font-size="1.9" fill="#00f">
<text x="137.6" y="21.2">+</text>
<text x="137.5" y="94.1">+</text>
</g>
<text font-size="1.9" x="230.3" y="92.2">For Core Board</text>
<g font-size="1.6" fill="#004040">
<text x="37.3" y="10.3">F1</text>
<text x="106.5" y="10.3">F2</text>
<text x="122.7" y="10.3">D1</text>
<text x="207.1" y="11.8">HH1</text>
<text x="246.3" y="11.8">HH3</text>
<text x="265.8" y="11.8">HH4</text>
<text x="229.4" y="12.7">HH2</text>
<text x="12.4" y="19.8">J1</text>
<text x="59.7" y="19.2">MOV1</text>
</g>
<g font-size="1.6" fill="#000080">
<text x="72.7" y="11.2">L1</text>
<text x="81.6" y="11.2">100uH/1.5A</text>
<text x="129.8" y="10.3">SS36</text>
<text x="37.3" y="15.7">JFC2410-1400TS</text>
<text x="106.7" y="15.7">SMD2920P200TF</text>
<text x="59.7" y="21.3">07d820k</text>
<text x="106.7" y="21">C2</text>
<text x="131.6" y="21">C3</text>
<text x="144" y="21">C4</text>
<text x="94.2" y="28.1">SMCJ28CA</text>
<text x="96" y="24.6">D2</text>
<text x="106.7" y="24.6">0.1uF/310V</text>
<text x="126.2" y="24.6">220uF/25V</text>
<text x="144" y="24.6">0.1uF/50V</text>
<text x="200" y="29.9">C8</text>
<text x="234.7" y="29.9">C5</text>
<text x="251.6" y="29">C6</text>
<text x="271.1" y="28.1">C7</text>
<text x="59.7" y="35.2">GDT1</text>
<text x="189.4" y="30.8">R1</text>
<text x="190.2" y="33.4">1M</text>
<text x="199.1" y="33.4">1000pF/2KV</text>
<text x="234.7" y="33.4">1000pF/2KV</text>
<text x="251.6" y="32.6">1000pF/2KV</text>
<text x="271.1" y="31.7">1000pF/2KV</text>
<text x="59.7" y="37.3">B3D090M-C</text>
<text x="81.8" y="74.3">C9</text>
<text x="81.8" y="77.9">0.01uF</text>
<text x="27.6" y="80.6">C10</text>
<text x="27.6" y="82.3">10uF</text>
<text x="35.6" y="80.6">C11</text>
<text x="35.6" y="82.3">0.1uF</text>
<text x="53.5" y="78.8">R2</text>
<text x="53.5" y="80.9">100K</text>
<text x="62.2" y="80.6">U2</text>
<text x="72" y="79.7">SGM61232</text>
<text x="120.9" y="78.4">TP1</text>
<text x="40.9" y="88.6">C12</text>
<text x="52.5" y="89.4">R3</text>
<text x="96.9" y="86.8">R4</text>
<text x="97.8" y="84.1">L2</text>
<text x="107.6" y="84.1">10uH/5A</text>
<text x="107.6" y="86.8">10K</text>
<text x="232" y="85.9">FB1</text>
<text x="242.7" y="85.9">MLB1608-331P2A</text>
<text x="40.9" y="90.3">0.1uF</text>
<text x="52.5" y="91.6">20K</text>
<text x="90.7" y="92.1">D3</text>
<text x="90.7" y="95.7">SS34</text>
<text x="97.8" y="95.7">R5</text>
<text x="124.5" y="93">C16</text>
<text x="124.5" y="94.8">10uF</text>
<text x="132.5" y="93">C13</text>
<text x="132.5" y="94.8">0.1uF</text>
<text x="141.4" y="93">C17</text>
<text x="141.4" y="95.7">220uF</text>
<text x="52.5" y="96.6">C14</text>
<text x="52.5" y="98.3">0.01uF</text>
<text x="72.9" y="100.1">C18</text>
<text x="72.9" y="101.9">33pF</text>
<text x="78.2" y="96.6">C15</text>
<text x="78.2" y="99.1">2200pF</text>
<text x="86.2" y="101.9">R6</text>
<text x="97.8" y="97.8">1.91K/1%</text>
<text x="86.2" y="104">10K</text>
<text x="68.8" y="155.4">U3</text>
<text x="117.3" y="152.2">TP2</text>
<text x="23.1" y="161.5">C19</text>
<text x="31.1" y="161.5">C20</text>
<text x="40" y="161.5">C21</text>
<text x="47.1" y="160.6">R7</text>
<text x="53.3" y="160.6">NC/10K</text>
<text x="83.6" y="156.1">L3</text>
<text x="90.7" y="156.1">3.3uH/2.1A</text>
<text x="208" y="157.6">LED2H</text>
<text x="221" y="159.7">R8</text>
<text x="231.1" y="159.7">220R</text>
<text x="23.1" y="163.2">10uF</text>
<text x="31.1" y="163.2">10uF</text>
<text x="40" y="163.2">0.1uF</text>
<text x="103.1" y="163.2">R9</text>
<text x="113.8" y="163.2">C22</text>
<text x="113.8" y="165">10uF</text>
<text x="122.7" y="163.2">C23</text>
<text x="122.7" y="165">10uF</text>
<text x="130.7" y="163.2">C24</text>
<text x="130.7" y="165">0.1uF</text>
<text x="208" y="166.5">LED1</text>
<text x="221" y="163.2">R10</text>
<text x="231.1" y="163.2">220R</text>
<text x="37.3" y="173">R11</text>
<text x="43.6" y="173">1K</text>
<text x="69" y="169.3">RY3430</text>
<text x="102.2" y="168.6">80.6K/1%</text>
<text x="50.7" y="177.5">C25</text>
<text x="50.7" y="179.2">0.1uF</text>
<text x="103.1" y="178.3">R12</text>
<text x="103.1" y="181.9">17.8K/1%</text>
</g>
<g font-size="1.6">
<text x="141.4" y="8.2">VDD12</text>
<text x="72.7" y="14.8">SMMS0650-101M</text>
<text x="129.8" y="14.8">SMA</text>
<text x="210.3" y="21.7" transform="rotate(-90 210.3 21.7)">1</text>
<text x="232.5" y="22.6" transform="rotate(-90 232.5 22.6)">1</text>
<text x="249.4" y="21.7" transform="rotate(-90 249.4 21.7)">1</text>
<text x="269" y="21.7" transform="rotate(-90 269 21.7)">1</text>
<text x="19.6" y="24.6">GND_EARTH</text>
<text x="126.2" y="26.3">CAPAE830X620</text>
<text x="54.8" y="33.2" transform="rotate(-90 54.8 33.2)">1</text>
<text x="50.3" y="37">2</text>
<text x="205.4" y="37">GND_EARTH</text>
<text x="220.5" y="37">EARTH</text>
<text x="38.2" y="43.2">GND_EARTH</text>
<text x="54.8" y="42.3" transform="rotate(-90 54.8 42.3)">3</text>
<text x="11.6" y="70.4">VDD12</text>
<text x="141.4" y="77.9">VDD50</text>
<text x="67.2" y="79.7" transform="rotate(-90 67.2 79.7)">2</text>
<text x="70.7" y="79.7" transform="rotate(-90 70.7 79.7)">1</text>
<text x="81.8" y="79.7">50V</text>
<text x="81.8" y="81.4">C0402</text>
<text x="221.4" y="82">VDD50</text>
<text x="255.1" y="81.1">VCC5V0_SYS</text>
<text x="27.6" y="84.1">50V</text>
<text x="27.6" y="85.9">C0805</text>
<text x="35.6" y="84.1">50V</text>
<text x="35.6" y="85.9">C0402</text>
<text x="61.9" y="84.1">3</text>
<text x="61.9" y="87.6">4</text>
<text x="75.9" y="84.1">8</text>
<text x="75.9" y="87.6">5</text>
<text x="40.9" y="92.1">50V</text>
<text x="40.9" y="93.9">C0402</text>
<text x="67.2" y="93.7" transform="rotate(-90 67.2 93.7)">7</text>
<text x="69" y="93.7" transform="rotate(-90 69 93.7)">9</text>
<text x="70.7" y="93.7" transform="rotate(-90 70.7 93.7)">6</text>
<text x="52.5" y="100.1">50V</text>
<text x="52.5" y="101.9">C0402</text>
<text x="78.2" y="101.3">50V</text>
<text x="124.5" y="96.6">16V</text>
<text x="124.5" y="98.3">C0603</text>
<text x="132.5" y="96.6">50V</text>
<text x="132.5" y="98.3">C0402</text>
<text x="141.4" y="99.2">CAPAE630X770</text>
<text x="141.4" y="97.4">16V</text>
<text x="72.9" y="103.7">50V</text>
<text x="72.9" y="105.4">C0402</text>
<text x="78.2" y="103.7">C0402</text>
<text x="13.3" y="152.6">VDD50</text>
<text x="133.7" y="152.2">VCC3P3</text>
<text x="65.4" y="161.4">1</text>
<text x="65.4" y="157.9">4</text>
<text x="77.7" y="157.9">3</text>
<text x="83.6" y="160.6">ind_lvs404018</text>
<text x="187.4" y="160.4">VCC3P3</text>
<text x="205.9" y="159.6">1</text>
<text x="214.6" y="159.6">2</text>
<text x="245.4" y="160.4">GND</text>
<text x="23.1" y="166.8">C0603</text>
<text x="23.1" y="165">16V</text>
<text x="31.1" y="166.8">C0603</text>
<text x="31.1" y="165">16V</text>
<text x="40" y="166.8">C0402</text>
<text x="40" y="165">50V</text>
<text x="65.4" y="165">2</text>
<text x="77.7" y="165">5</text>
<text x="113.8" y="166.8">16V</text>
<text x="122.7" y="166.8">16V</text>
<text x="130.7" y="166.8">50V</text>
<text x="205.9" y="163.2">3</text>
<text x="214.6" y="163.2">4</text>
<text x="113.8" y="168.6">C0603</text>
<text x="122.7" y="168.6">C0603</text>
<text x="130.7" y="168.6">C0402</text>
<text x="24" y="174.6">VCC_3V3</text>
<text x="50.7" y="182.8">C0402</text>
<text x="50.7" y="181">50V</text>
<text x="229.9" y="196.8">Title</text>
<text x="229.9" y="202.2">Size</text>
<text x="231.7" y="204">A3</text>
<text x="237" y="202.2">Document Number</text>
<text x="237" y="204">&lt;Doc&gt;</text>
<text x="237" y="198.6">&lt;Title&gt;</text>
<text x="288.6" y="202.2">Rev</text>
<text x="290.4" y="204">&lt;RevCode&gt;</text>
<text x="229.9" y="207.5">Date:</text>
<text x="239.1" y="207.5">Monday, February 24, 2025</text>
<text x="265.5" y="207.5">Sheet</text>
<text x="274.4" y="207.5">5</text>
<text x="279.7" y="207.5">of</text>
<text x="285" y="207.5">16</text>
</g>
<g font-size="1.6" fill="#004080">
<text x="13.3" y="13.2">3</text>
<text x="13.3" y="14.9">2</text>
<text x="13.3" y="16.7">1</text>
<text x="55.9" y="35.6" transform="rotate(-90 55.9 35.6)">1</text>
<text x="52.5" y="38.1">2</text>
<text x="55.9" y="40" transform="rotate(-90 55.9 40)">3</text>
<text x="68.3" y="83.4" transform="rotate(-90 68.3 83.4)">IN</text>
<text x="71.9" y="84" transform="rotate(-90 71.9 84)">BS</text>
<text x="64.9" y="85.2">EN</text>
<text x="64.9" y="88.7">SS</text>
<text x="71.1" y="85.2">SW</text>
<text x="71.8" y="88.7">FB</text>
<text x="68.3" y="90.7" transform="rotate(-90 68.3 90.7)">GND</text>
<text x="70.1" y="90.7" transform="rotate(-90 70.1 90.7)">PAD</text>
<text x="71.9" y="90.7" transform="rotate(-90 71.9 90.7)">COMP</text>
<text x="68.5" y="159">IN</text>
<text x="72.9" y="159">SW</text>
<text x="68.5" y="162.5">EN</text>
<text x="68.5" y="166.1">GND</text>
<text x="73.5" y="166.1">FB</text>
</g>
<g font-size="1.6" fill="#f00">
<text x="242.1" y="163">RUN_LED</text>
<text x="256" y="164">VO_LCDC_D16 [4]</text>
</g>
</svg>
